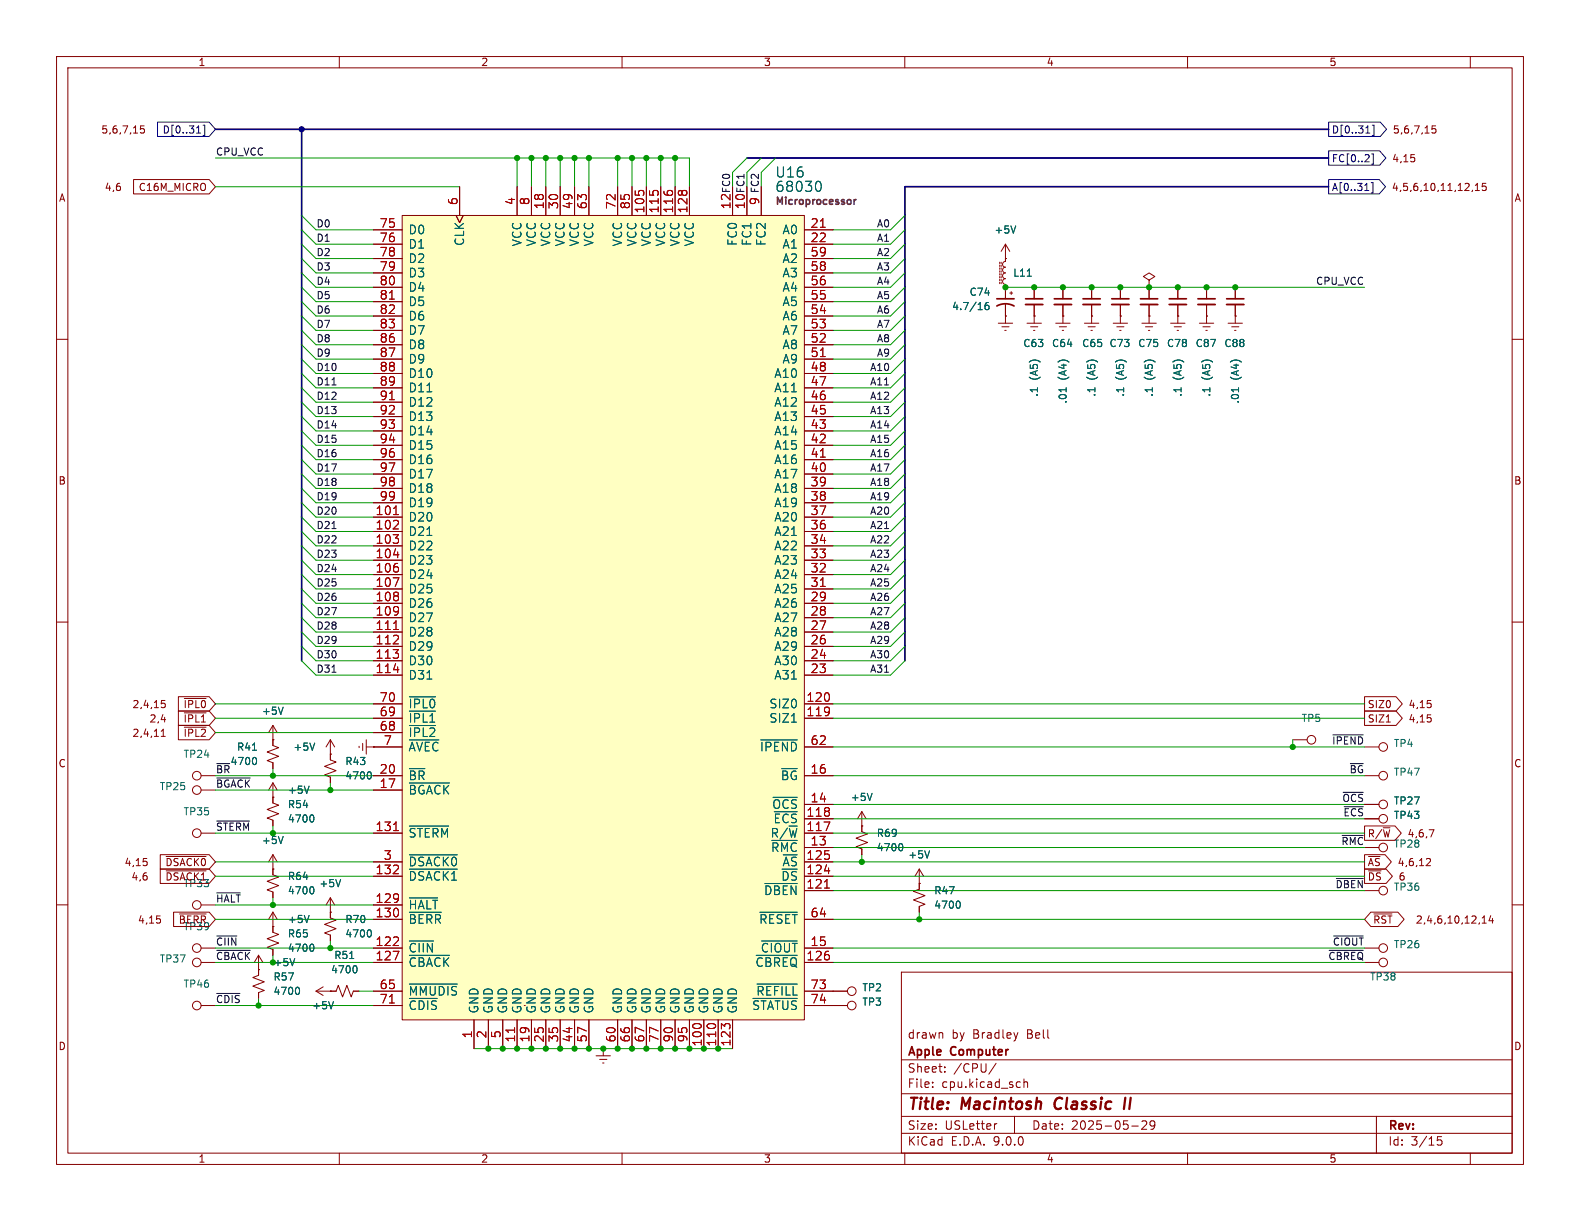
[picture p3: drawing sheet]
<svg xmlns="http://www.w3.org/2000/svg" width="279mm" height="216mm" viewBox="0 0 279 216" stroke-linecap="round" stroke-linejoin="round" font-family="sans-serif">
<g fill="none" stroke="#840000" stroke-width=".18">
<path d="M10 10h259.4v195.9h-259.4zM12 12h255.4v191.9h-255.4zM60 10v2M110 10v2M160 10v2M210 10v2M260 10v2M10 60h2M267.4 60h2M10 110h2M267.4 110h2M10 160h2"/>
<path d="M159.4 171.9h108v32h-108zM267.4 160h2M159.4 197.4h108M159.4 193.4h108M159.4 187.4h108M164.9 192.1v.2M164.9 191.4v.1M166.6 182.7l.1 .9M167.1 189.4v.2M167.1 188.7v.1M176.1 188l-1.2 1.9M176.3 198.7l-.3 .1"/>
<path d="M179.4 197.4v3M180 182.6l-.4 1M180.3 191.3l.1 .1M180.4 192.2l-.1 .1M181.1 190.8v1.5M181.1 191.4l.2-.1 .3 .1 .1 .9M200.1 199.1h1.2M201.9 198.3l.6-.1 .2 .1 .1 .3-.9 1.1h.9M204.2 198.8l-.3 .3h-.3l-.2-.3 .1-.5 .4-.1 .2 .1a.99 .99 0 0 1-.3 1.4h-.3M243.4 197.4v6.5M60 203.9v2M110 203.9v2"/>
<path d="M159.4 200.4h108M160 203.9v2M210 203.9v2M254.9 201h-.7l-.1 .7 .3-.1h.5l.1 .2-.1 .5-.2 .2-.6-.2M260 203.9v2"/>
</g>
<path d="M186.8 194.4a1.27 1.27 0 0 0 0 1.6M199 194.1l-.3 2M199.9 194.1l-.2 2" fill="none" stroke="#840000" stroke-width=".4"/>
<path d="M71.1 38.1h71.1v142.2h-71.1z" fill="#ffffc2"/>
<g fill="none" stroke="#840000" stroke-width=".18">
<path d="M23.6 31.7h13.4l1.1 1.3-1.1 1.3h-13.4zM25.5 22.3h-.6l-.1 .6 .2-.2 .4 .1 .1 .2v.4l-.2 .1-.5-.1M71.1 38.1h71.1v142.2h-71.1zM80.6 38.1l.7 1.3 .6-1.3M81.3 33v5.1M91.4 33v5.1M94 33v5.1M96.5 33v5.1M99.1 33v5.1M101.6 33v5.1M104.1 33v5.1M109.2 33v5.1"/>
<path d="M111.8 33v5.1M114.3 33v5.1M116.8 33v5.1M119.4 33v5.1M121.9 33v5.1M129.5 33v5.1M132.1 33v5.1M134.6 33v5.1M249.5 27.3h.6M250.1 27.9l.1 .2-.1 .4M253.9 22.3h-.6l-.1 .6 .2-.2 .4 .1 .1 .2v.4l-.2 .1-.5-.1M260.4 33.6l-.1 .2"/>
<path d="M260.9 33.7h.7M260.9 32.8l.4-.4v1.3M262.8 32.4h-.6l-.1 .6 .2-.1 .4 .1 .1 .1v.5l-.2 .1-.5-.1M66 40.6h5.1M66 43.2h5.1M66 45.7h5.1M66 48.3h5.1M66 50.8h5.1M66 53.3h5.1M66 55.9h5.1M66 58.4h5.1M142.2 40.6h5.1"/>
<path d="M142.2 43.2h5.1M142.2 45.7h5.1M142.2 48.3h5.1M142.2 50.8h5.1M142.2 53.3h5.1M142.2 55.9h5.1M142.2 58.4h5.1M176.5 57.2h2.6M176.8 46.4v.2M176.8 46.9v.2M176.8 47.4v.2M176.8 47.9v.2"/>
<path d="M176.8 48.4v.2M176.8 48.9v.2M176.8 49.4v.3M176.8 49.9v.3M177 46.4v.2M177 46.9v.2M177 47.4v.2M177 47.9v.2M177 48.4v.2M177 48.9v.2M177 49.4v.3M177 49.9v.3"/>
<path d="M177.2 57.8h1.2M177.7 58.4h.2M177.8 43.2v3l-.4 .2-.1 .3 .1 .4 .4 .2h-.3l-.2 .3 .1 .4 .4 .3-.4 .1-.1 .4 .1 .3 .4 .2-.4 .2-.1 .5 .2 .2 .3 .1M177.8 45.7h.1M177.8 55.9h.1M177.8 50.3v2.5M177.8 53.8v3.4M177.8 43.2l-.8 1.3M177.8 43.2l.8 1.3M178.6 51.8h.5M178.8 51.6v.5M181.6 57.2h2.5"/>
<path d="M182.2 57.8h1.3M182.8 58.4h.2M182.9 55.9h.1M182.9 50.8v2M182.9 53.8v3.4M186.7 57.2h2.5M187.3 57.8h1.3M187.8 58.4h.3M188 55.9h.1M188 50.8v2M188 53.8v3.4M191.8 57.2h2.5"/>
<path d="M192.4 57.8h1.3M192.9 58.4h.3M193 55.9h.1M193 50.8v2M193 53.8v3.4M196.8 57.2h2.6M197.5 57.8h1.3M198 58.4h.2M198.1 55.9h.1M198.1 50.8v2M198.1 53.8v3.4M201.9 57.2h2.6"/>
<path d="M202.6 57.8h1.2M203.1 58.4h.2M203.2 55.9h.1M203.2 49.5l1-.6-1-.6-1 .6 1 .6v1.3M203.2 50.8h.1M203.2 50.8v2M203.2 53.8v3.4M207 57.2h2.5M207.6 57.8h1.3M208.2 58.4h.2M208.3 55.9h.1M208.3 50.8v2"/>
<path d="M208.3 53.8v3.4M212.1 57.2h2.5M212.7 57.8h1.3M213.2 58.4h.3M213.4 55.9h.1M213.4 50.8v2M213.4 53.8v3.4M217.2 57.2h2.5M217.8 57.8h1.3M218.3 58.4h.3M218.4 55.9h.1M218.4 50.8v2"/>
<path d="M218.4 53.8v3.4M66 61h5.1M66 63.5h5.1M66 66h5.1M66 68.6h5.1M66 71.1h5.1M66 73.7h5.1M66 76.2h5.1M66 78.7h5.1M142.2 61h5.1M142.2 63.5h5.1M142.2 66h5.1"/>
<path d="M142.2 68.6h5.1M142.2 71.1h5.1M142.2 73.7h5.1M142.2 76.2h5.1M142.2 78.7h5.1M66 81.3h5.1M66 83.8h5.1M66 86.4h5.1M66 88.9h5.1M66 91.4h5.1M66 94h5.1M66 96.5h5.1"/>
<path d="M66 99.1h5.1M142.2 81.3h5.1M142.2 83.8h5.1M142.2 86.4h5.1M142.2 88.9h5.1M142.2 91.4h5.1M142.2 94h5.1M142.2 96.5h5.1M142.2 99.1h5.1M66 101.6h5.1M66 104.1h5.1M66 106.7h5.1"/>
<path d="M66 109.2h5.1M66 111.8h5.1M66 114.3h5.1M66 116.8h5.1M66 119.4h5.1M142.2 101.6h5.1M142.2 104.1h5.1M142.2 106.7h5.1M142.2 109.2h5.1M142.2 111.8h5.1M142.2 114.3h5.1M142.2 116.8h5.1"/>
<path d="M142.2 119.4h5.1M28.5 130.2h.7M28.5 129.3l.4-.4v1.3M28.6 123.9h.6M28.7 124.3h.3l.2 .3v.4l-.5 .1M31.5 125.7h5.5l1.1 1.3-1.1 1.3h-5.5zM31.5 123.2h5.5l1.1 1.3-1.1 1.2h-5.5zM31.5 128.3h5.5l1.1 1.2-1.1 1.3h-5.5zM32.6 126h3.8M32.6 123.5h3.8M32.6 128.6h3.8M35.6 137.2h2.5"/>
<path d="M35.6 139.7h2.5M48.3 130.8h.1M48.3 128.3v3.5l1 .4-2.1 .8 2.1 .7-2.1 .8 1.1 .4v1M48.3 138.4v3.6l1 .4-2.1 .7 2.1 .8-2.1 .8 1.1 .3v1.1M48.3 128.3l-.8 1.2M48.3 128.3l.7 1.2M48.3 138.4l.7 1.3M48.3 138.4l-.8 1.3M58.4 133.4h.1M58.4 130.8v3.6l1 .3-2 .8 2 .8-2 .7 1 .4v1M58.4 130.8l-.7 1.3M58.4 130.8l.8 1.3"/>
<path d="M63.5 132v.2M64.1 131.4v1.3M64.8 132.1h6.3M64.8 130.8v2.6M66 132.1h.1M66 124.5h5.1M66 127h5.1M66 129.5h5.1M66 137.2h5.1M66 139.7h5.1M142.2 124.5h5.1M142.2 127h5.1"/>
<path d="M142.2 132.1h5.1M142.2 137.2h5.1M228.6 130.8h2.5M241.3 125.7h5.6l1.1 1.3-1.1 1.3h-5.6zM241.3 123.2h5.6l1.1 1.3-1.1 1.2h-5.6zM241.3 132.1h2.5M245.1 127.7h.8M252.4 123.9h.6M252.4 126.4h.6M253 126.9l.1 .2-.1 .5M253 124.4l.1 .2-.1 .5M25.4 151.8h.6"/>
<path d="M25.9 152.3l.1 .2-.1 .5M28.3 153.7h8.7l1.1 1.2-1.1 1.3h-8.7zM28.3 151.1h8.7l1.1 1.3-1.1 1.3h-8.7zM29.4 154h7M29.4 151.4h7M35.6 147.3h2.5M48.3 141h.1M48.3 151.1v3.6l1 .4-2.1 .7 2.1 .8-2.1 .8 1.1 .3v1.1M48.3 153.7h.1M48.3 151.1l.7 1.3M48.3 151.1l-.8 1.3M58.4 158.8v3.5l1 .4-2 .7 2 .8-2 .8 1 .4v1"/>
<path d="M58.4 158.8l.8 1.2M58.4 158.8l-.7 1.2M66 147.3h5.1M66 152.4h5.1M66 154.9h5.1M142.2 147.3h5.1M142.2 152.4h5.1M142.2 154.9h5.1M142.2 142.2h5.1M142.2 144.8h5.1M142.2 149.9h5.1M142.2 157.5h5.1"/>
<path d="M152.4 146.1h.1M152.4 143.5v3.6l1 .3-2 .8 2 .8-2 .7 1 .4v1M152.4 143.5l-.8 1.3M152.4 143.5l.8 1.3M162.6 156.2h.1M162.6 153.7v3.5l-1.1 .4 2.1 .8-2.1 .7 2.1 .8-1 .4v1M162.6 153.7l-.8 1.2M162.6 153.7l.7 1.2M241.3 153.7h3.8l1.1 1.2-1.1 1.3h-3.8zM241.3 151.1h3.6l1.1 1.3-1.1 1.3h-3.6zM241.3 146h5.4l1.1 1.3-1.1 1.3h-5.4zM241.3 157.5h2.5"/>
<path d="M252.4 151.8l.4 .1 .2 .3-.8 .9h.8M252.7 146.7h.9l-.6 1.3M27.7 162h.6M28.3 162.5l.1 .2-.1 .5M30.7 161.3h6.3l1.1 1.3-1.1 1.2h-6.3zM31.7 161.6h4.7M35.6 160h2.5M35.6 167.6h2.5M35.6 170.2h2.5M35.6 177.8h2.5M45.7 168.9v3.6l-1 .3 2 .8-2 .8 2 .7-1 .4v1M45.7 171.5h.1"/>
<path d="M48.3 161.3v3.5l1 .4-2.1 .8 2.1 .8-2.1 .7 1.1 .4v1M48.3 163.8h.1M48.3 161.3l.7 1.3M48.3 161.3l-.8 1.3M55.9 175.3h3.5l.4-1.1 .8 2.1 .7-2.1 .8 2.1 .4-1h1M55.9 175.3l1.2 .7M57.1 174.5l-1.2 .8M58.4 175.3h.1M58.4 161.3h.1M66 160h5.1M66 162.6h5.1M66 167.6h5.1"/>
<path d="M66 170.2h5.1M66 175.3h5.1M66 177.8h5.1M142.2 162.6h5.1M142.2 167.6h5.1M142.2 170.2h5.1M142.2 175.3h7.7M142.2 177.8h7.7M242.4 161.3h4.8l1.1 1.3-1.1 1.2h-4.8l-1.1-1.2zM243 161.6h3.1M262.1 163.2h.7M262.1 162.3l.4-.3v1.2"/>
<path d="M263.6 161.9l-.3 .9h.8M263.9 162.4v.8M83.8 180.3v5.1M86.4 180.3v5.1M88.9 180.3v5.1M91.4 180.3v5.1M94 180.3v5.1M96.5 180.3v5.1M99.1 180.3v5.1M101.6 180.3v5.1M104.1 180.3v5.1M105.4 186.7h2.5"/>
<path d="M106 187.3h1.3M106.6 188h.2M106.7 185.4h.1M106.7 185.4v1.3M109.2 180.3v5.1M111.8 180.3v5.1M114.3 180.3v5.1M116.8 180.3v5.1M119.4 180.3v5.1M121.9 180.3v5.1M124.5 180.3v5.1M127 180.3v5.1"/>
<path d="M129.5 180.3v5.1"/>
<circle cx="34.8" cy="139.7" r=".76"/>
<circle cx="34.8" cy="137.2" r=".76"/>
<circle cx="231.9" cy="130.8" r=".76"/>
<circle cx="244.6" cy="137.2" r=".76"/>
<circle cx="244.6" cy="132.1" r=".76"/>
<circle cx="34.8" cy="147.3" r=".76"/>
<circle cx="244.6" cy="144.8" r=".76"/>
<circle cx="244.6" cy="149.9" r=".76"/>
<circle cx="244.6" cy="142.2" r=".76"/>
<circle cx="244.6" cy="157.5" r=".76"/>
<circle cx="34.8" cy="177.8" r=".76"/>
<circle cx="34.8" cy="160" r=".76"/>
<circle cx="34.8" cy="170.2" r=".76"/>
<circle cx="34.8" cy="167.6" r=".76"/>
<circle cx="150.6" cy="177.8" r=".76"/>
<circle cx="150.6" cy="175.3" r=".76"/>
<circle cx="244.6" cy="167.6" r=".76"/>
<circle cx="244.6" cy="170.2" r=".76"/>
</g>
<path d="M68.9 52.9h.8M145.1 40.2h.8M68.9 70.7h.8M145.1 63.1h.8M69.6 91h.9M145.1 80.8h.8M69.6 111.3h.9M145.1 103.7h.8M69.6 146.9h.9M145.8 157h.9M68.9 177.4h.8M91 181.7v.9" fill="none" stroke="#a90000" stroke-width=".18"/>
<g fill="none" stroke="#006464" stroke-width=".18">
<path d="M144.6 32.1h.2a1.11 1.11 0 0 1 0 1.7h-.2M179.6 39.9l-.4 1.3M174.8 53.5h-.4a.86 .86 0 0 0 0 1.3l.4-.2 .1-.4-.2-.2h-.3l-.2 .2M181.7 48.8h.7M75.5 69.3h.9M188.5 68.6v.7M219 68.6v.7M75.5 94.7h.9M44.6 132.7h.8M45.1 133.9a.79 .79 0 0 1 0 1.3M50.1 125l-.4 1.3M54.7 139l-.5 1.3"/>
<path d="M55.6 131.4l-.4 1.3M65.4 136.5a.79 .79 0 0 1 0 1.2M72.4 123.2h4.6M72.4 125.7h4.6M72.4 128.3h4.6M72.4 130.8h5.2M72.4 138.4h7.1M75.5 120.1h.9M134.5 130.8h6.5M140 127.7h.8M50.1 147.9l-.4 1.3M55.2 156.8a.79 .79 0 0 1 0 1.3"/>
<path d="M55.2 144.1a.79 .79 0 0 1 0 1.3M60.2 155.5l-.4 1.3M72.4 146.1h6.9M72.4 151.1h8.5M72.4 153.7h8.5M72.4 158.8h5M135.3 156.2h5.7M136.5 148.6h4.5M136.7 141h4.3M136.9 143.5h4.1M154.2 140.3l-.4 1.2M159.3 149.2a.79 .79 0 0 1 0 1.2"/>
<path d="M164.4 150.4l-.4 1.3M169.5 159.3a.79 .79 0 0 1 0 1.3M52.1 169.5l-.4 1.3M52.7 174.6a.79 .79 0 0 1 0 1.2M54.7 161.9l-.5 1.2M55.2 166.9a.79 .79 0 0 1 0 1.3M59 177.1l-.5 1.3M61.8 169.5h.8M62.8 170.8a.79 .79 0 0 1 0 1.2M65.4 164.4a.79 .79 0 0 1 0 1.3M72.4 161.3h5.6M72.4 166.4h4.3"/>
<path d="M72.4 168.9h7.1M72.4 174h8.5M72.4 176.5h4.9M133.1 176.5h7.9M133.7 168.9h7.3M133.9 174h7.1M134.4 161.3h6.6M134.7 166.4h6.3"/>
</g>
<path d="M151 35.3v.8M151.4 35.3l-.4 .2" fill="none" stroke="#840084" stroke-width=".25"/>
<path d="M176.3 54.1a3.2 3.2 0 0 1 3 0M176.3 52.8h3M181.4 52.8h3M186.4 52.8h3.1M191.5 52.8h3.1M196.6 52.8h3M201.7 52.8h3M206.8 52.8h3M211.8 52.8h3.1M216.9 52.8h3.1" fill="none" stroke="#840000" stroke-width=".3"/>
<path d="M181.4 53.8h3M186.4 53.8h3.1M191.5 53.8h3.1M196.6 53.8h3M201.7 53.8h3M206.8 53.8h3M211.8 53.8h3.1M216.9 53.8h3.1" fill="none" stroke="#840000" stroke-width=".33"/>
<path d="M27.9 21.6h9.1l1.1 1.3-1.1 1.2h-9.1zM34.8 23.5h.7M35.9 22.1h.3v1.9h-.3M234.9 26.7h9.1l1.1 1.2-1.1 1.3h-9.1zM234.9 21.6h9.2l1.1 1.3-1.1 1.2h-9.2zM234.9 31.7h9l1.1 1.3-1.1 1.3h-9zM241.3 33.7h.8M241.5 23.5h.7M242.5 32.3h.3v1.8h-.3M242.5 27.2h.3v1.8h-.3M242.7 22.1h.3v1.9h-.3" fill="none" stroke="#000084" stroke-width=".18"/>
<g fill="none" stroke="#0f0f0f" stroke-width=".18">
<path d="M58.7 68.1h.7M58.7 93.5h.7M58.7 118.9h.7M38.3 137.6h5.9M235.7 129.9h5.4M38.3 145.2h5.8M38.3 157.9h4.2M236.3 155.3h4.8M237.3 147.7h3.8M237.5 140.1h3.6M237.7 142.6h3.4M38.3 165.5h3.6"/>
<path d="M38.3 175.7h4.1M38.3 168h5.9M235 168h6.1M235.8 165.5h5.3"/>
</g>
<path d="M38.1 22.9h196.8M53.3 22.9v93.9M132.1 27.9h102.8M234.9 33h-74.9v83.8" fill="none" stroke="#000084" stroke-width=".3"/>
<g fill="none" stroke="#009600" stroke-width=".18">
<path d="M38.1 27.9h83.8v5.1M38.1 33h43.2M53.3 38.1l2.6 2.5h10.1M91.4 27.9v5.1M94 27.9v5.1M96.5 27.9v5.1M99.1 27.9v5.1M101.6 27.9v5.1M104.1 27.9v5.1M109.2 27.9v5.1M111.8 27.9v5.1M114.3 27.9v5.1"/>
<path d="M116.8 27.9v5.1M119.4 27.9v5.1M132.1 27.9l-2.6 2.6M134.6 27.9l-2.5 2.6v2.5M137.2 27.9l-2.6 2.6M160 38.1l-2.5 2.5h-10.2M53.3 53.3l2.6 2.6h10.1M53.3 48.3l2.6 2.5h10.1M53.3 50.8l2.6 2.5h10.1M53.3 55.9l2.6 2.5h10.1M53.3 58.4l2.6 2.6h10.1M53.3 43.2l2.6 2.5h10.1"/>
<path d="M53.3 45.7l2.6 2.6h10.1M53.3 40.6l2.6 2.6h10.1M160 53.3l-2.5 2.6h-10.2M160 48.3l-2.5 2.5h-10.2M160 50.8l-2.5 2.5h-10.2M160 55.9l-2.5 2.5h-10.2M160 58.4l-2.5 2.6h-10.2M160 43.2l-2.5 2.5h-10.2M160 45.7l-2.5 2.6h-10.2M160 40.6l-2.5 2.6h-10.2M177.8 50.8h63.5M53.3 66l2.6 2.6h10.1"/>
<path d="M53.3 63.5l2.6 2.5h10.1M53.3 68.6l2.6 2.5h10.1M53.3 71.1l2.6 2.6h10.1M53.3 73.7l2.6 2.5h10.1M53.3 61l2.6 2.5h10.1M53.3 78.7l2.6 2.6h10.1M53.3 76.2l2.6 2.5h10.1M160 66l-2.5 2.6h-10.2M160 63.5l-2.5 2.5h-10.2M160 68.6l-2.5 2.5h-10.2M160 71.1l-2.5 2.6h-10.2M160 73.7l-2.5 2.5h-10.2"/>
<path d="M160 61l-2.5 2.5h-10.2M160 78.7l-2.5 2.6h-10.2M160 76.2l-2.5 2.5h-10.2M53.3 94l2.6 2.5h10.1M53.3 88.9l2.6 2.5h10.1M53.3 86.4l2.6 2.5h10.1M53.3 83.8l2.6 2.6h10.1M53.3 81.3l2.6 2.5h10.1M53.3 96.5l2.6 2.6h10.1M53.3 91.4l2.6 2.6h10.1M53.3 99.1l2.6 2.5h10.1M160 94l-2.5 2.5h-10.2"/>
<path d="M160 88.9l-2.5 2.5h-10.2M160 86.4l-2.5 2.5h-10.2M160 83.8l-2.5 2.6h-10.2M160 81.3l-2.5 2.5h-10.2M160 96.5l-2.5 2.6h-10.2M160 91.4l-2.5 2.6h-10.2M160 99.1l-2.5 2.5h-10.2M53.3 106.7l2.6 2.5h10.1M53.3 101.6l2.6 2.5h10.1M53.3 111.8l2.6 2.5h10.1M53.3 109.2l2.6 2.6h10.1M53.3 104.1l2.6 2.6h10.1"/>
<path d="M53.3 116.8l2.6 2.6h10.1M53.3 114.3l2.6 2.5h10.1M160 106.7l-2.5 2.5h-10.2M160 101.6l-2.5 2.5h-10.2M160 111.8l-2.5 2.5h-10.2M160 109.2l-2.5 2.6h-10.2M160 104.1l-2.5 2.6h-10.2M160 116.8l-2.5 2.6h-10.2M160 114.3l-2.5 2.5h-10.2M38.1 137.2h27.9M38.1 124.5h27.9M38.1 127h27.9"/>
<path d="M38.1 139.7h27.9M38.1 129.5h27.9M48.3 135.9v1.3M58.4 138.4v1.3M147.3 137.2h94M147.3 132.1h94M147.3 124.5h94M147.3 127h94M228.6 130.8v1.3M38.1 154.9h27.9M38.1 147.3h27.9M38.1 152.4h27.9"/>
<path d="M48.3 146.1v1.2M48.3 158.8v1.2M147.3 154.9h94M147.3 157.5h94M147.3 147.3h94M147.3 152.4h94M147.3 144.8h94M147.3 149.9h94M147.3 142.2h94M152.4 151.1v1.3M38.1 167.6h27.9M38.1 170.2h27.9"/>
<path d="M38.1 162.6h27.9M38.1 160h27.9M38.1 177.8h27.9M45.7 176.5v1.3M48.3 168.9v1.3M58.4 166.4v1.2M63.5 175.3h2.5M147.3 167.6h94M147.3 170.2h94M147.3 162.6h94M162.6 161.3v1.3M83.8 185.4h45.7"/>
</g>
<g fill="#009600" stroke="#009600" stroke-width=".18">
<circle cx="218.4" cy="50.8" r=".46"/>
<circle cx="213.4" cy="50.8" r=".46"/>
<circle cx="208.3" cy="50.8" r=".46"/>
<circle cx="188" cy="50.8" r=".46"/>
<circle cx="203.2" cy="50.8" r=".46"/>
<circle cx="193" cy="50.8" r=".46"/>
<circle cx="198.1" cy="50.8" r=".46"/>
<circle cx="182.9" cy="50.8" r=".46"/>
<circle cx="119.4" cy="27.9" r=".46"/>
<circle cx="177.8" cy="50.8" r=".46"/>
<circle cx="228.6" cy="132.1" r=".46"/>
<circle cx="162.6" cy="162.6" r=".46"/>
<circle cx="94" cy="27.9" r=".46"/>
<circle cx="96.5" cy="27.9" r=".46"/>
<circle cx="91.4" cy="27.9" r=".46"/>
<circle cx="111.8" cy="27.9" r=".46"/>
<circle cx="114.3" cy="27.9" r=".46"/>
<circle cx="104.1" cy="27.9" r=".46"/>
<circle cx="101.6" cy="27.9" r=".46"/>
<circle cx="99.1" cy="27.9" r=".46"/>
<circle cx="116.8" cy="27.9" r=".46"/>
<circle cx="109.2" cy="27.9" r=".46"/>
<circle cx="114.3" cy="185.4" r=".46"/>
<circle cx="119.4" cy="185.4" r=".46"/>
<circle cx="116.8" cy="185.4" r=".46"/>
<circle cx="101.6" cy="185.4" r=".46"/>
<circle cx="106.7" cy="185.4" r=".46"/>
<circle cx="104.1" cy="185.4" r=".46"/>
<circle cx="99.1" cy="185.4" r=".46"/>
<circle cx="96.5" cy="185.4" r=".46"/>
<circle cx="94" cy="185.4" r=".46"/>
<circle cx="91.4" cy="185.4" r=".46"/>
<circle cx="111.8" cy="185.4" r=".46"/>
<circle cx="109.2" cy="185.4" r=".46"/>
<circle cx="124.5" cy="185.4" r=".46"/>
<circle cx="121.9" cy="185.4" r=".46"/>
<circle cx="88.9" cy="185.4" r=".46"/>
<circle cx="86.4" cy="185.4" r=".46"/>
<circle cx="127" cy="185.4" r=".46"/>
<circle cx="152.4" cy="152.4" r=".46"/>
<circle cx="48.3" cy="160" r=".46"/>
<circle cx="48.3" cy="147.3" r=".46"/>
<circle cx="45.7" cy="177.8" r=".46"/>
<circle cx="58.4" cy="167.6" r=".46"/>
<circle cx="58.4" cy="139.7" r=".46"/>
<circle cx="48.3" cy="137.2" r=".46"/>
</g>
<circle cx="53.3" cy="22.9" r=".46" fill="#000084" stroke="#000084" stroke-width=".18"/>
<g font-size="2.8" fill="#840000">
<text x="160.4" y="196.8">Title:</text>
<text x="170.1" y="196.8">Macintosh</text>
<text x="187.3" y="196.8">Classic</text>
</g>
<text font-size="2.5" fill="#006464" x="137" y="31.6">U16</text>
<text font-size="2.5" fill="#840084" x="137" y="34.1">68030</text>
<g font-size="2.1" fill="#a90000">
<text x="67.1" y="40.4">75</text>
<text x="81" y="36.4" transform="rotate(-90 81 36.4)">6</text>
<text x="91.2" y="36.4" transform="rotate(-90 91.2 36.4)">4</text>
<text x="93.7" y="36.4" transform="rotate(-90 93.7 36.4)">8</text>
<text x="96.3" y="37.1" transform="rotate(-90 96.3 37.1)">18</text>
<text x="98.8" y="37.1" transform="rotate(-90 98.8 37.1)">30</text>
<text x="101.3" y="37.1" transform="rotate(-90 101.3 37.1)">49</text>
<text x="103.9" y="37.1" transform="rotate(-90 103.9 37.1)">63</text>
<text x="109" y="37.1" transform="rotate(-90 109 37.1)">72</text>
<text x="111.5" y="37.1" transform="rotate(-90 111.5 37.1)">85</text>
<text x="114" y="37.8" transform="rotate(-90 114 37.8)">105</text>
<text x="116.6" y="37.8" transform="rotate(-90 116.6 37.8)">115</text>
<text x="119.1" y="37.8" transform="rotate(-90 119.1 37.8)">116</text>
<text x="121.7" y="37.8" transform="rotate(-90 121.7 37.8)">128</text>
<text x="129.3" y="37.1" transform="rotate(-90 129.3 37.1)">12</text>
<text x="131.8" y="37.1" transform="rotate(-90 131.8 37.1)">10</text>
<text x="134.4" y="36.4" transform="rotate(-90 134.4 36.4)">9</text>
<text x="143.3" y="40.4">21</text>
<text x="67.1" y="42.9">76</text>
<text x="67.1" y="45.5">78</text>
<text x="143.3" y="42.9">22</text>
<text x="143.3" y="45.5">59</text>
<text x="67.1" y="48">79</text>
<text x="67.1" y="50.5">80</text>
<text x="67.1" y="53.1">81</text>
<text x="143.3" y="48">58</text>
<text x="143.3" y="50.5">56</text>
<text x="143.3" y="53.1">55</text>
<text x="67.1" y="55.6">82</text>
<text x="67.1" y="58.2">83</text>
<text x="143.3" y="55.6">54</text>
<text x="143.3" y="58.2">53</text>
<text x="67.1" y="60.7">86</text>
<text x="67.1" y="63.2">87</text>
<text x="67.1" y="65.8">88</text>
<text x="143.3" y="60.7">52</text>
<text x="143.3" y="63.2">51</text>
<text x="143.3" y="65.8">48</text>
<text x="67.1" y="68.3">89</text>
<text x="67.1" y="70.9">91</text>
<text x="143.3" y="68.3">47</text>
<text x="143.3" y="70.9">46</text>
<text x="67.1" y="73.4">92</text>
<text x="67.1" y="75.9">93</text>
<text x="143.3" y="73.4">45</text>
<text x="143.3" y="75.9">43</text>
<text x="67.1" y="78.5">94</text>
<text x="67.1" y="81">96</text>
<text x="67.1" y="83.6">97</text>
<text x="143.3" y="78.5">42</text>
<text x="143.3" y="81">41</text>
<text x="143.3" y="83.6">40</text>
<text x="67.1" y="86.1">98</text>
<text x="67.1" y="88.6">99</text>
<text x="143.3" y="86.1">39</text>
<text x="143.3" y="88.6">38</text>
<text x="66.3" y="91.2">101</text>
<text x="66.3" y="93.7">102</text>
<text x="143.3" y="91.2">37</text>
<text x="143.3" y="93.7">36</text>
<text x="66.3" y="96.3">103</text>
<text x="66.3" y="98.8">104</text>
<text x="66.3" y="101.3">106</text>
<text x="143.3" y="96.3">34</text>
<text x="143.3" y="98.8">33</text>
<text x="143.3" y="101.3">32</text>
<text x="66.3" y="103.9">107</text>
<text x="66.3" y="106.4">108</text>
<text x="143.3" y="103.9">31</text>
<text x="143.3" y="106.4">29</text>
<text x="66.3" y="109">109</text>
<text x="66.3" y="111.5">111</text>
<text x="143.3" y="109">28</text>
<text x="143.3" y="111.5">27</text>
<text x="66.3" y="114">112</text>
<text x="66.3" y="116.6">113</text>
<text x="66.3" y="119.1">114</text>
<text x="143.3" y="114">26</text>
<text x="143.3" y="116.6">24</text>
<text x="143.3" y="119.1">23</text>
<text x="67.1" y="124.2">70</text>
<text x="142.5" y="124.2">120</text>
<text x="67.1" y="126.7">69</text>
<text x="67.1" y="129.3">68</text>
<text x="67.8" y="131.8">7</text>
<text x="142.5" y="126.7">119</text>
<text x="143.3" y="131.8">62</text>
<text x="67.1" y="136.9">20</text>
<text x="143.3" y="136.9">16</text>
<text x="67.1" y="139.4">17</text>
<text x="143.3" y="142">14</text>
<text x="66.3" y="147.1">131</text>
<text x="142.5" y="144.5">118</text>
<text x="142.5" y="147.1">117</text>
<text x="143.3" y="149.6">13</text>
<text x="66.3" y="154.7">132</text>
<text x="67.8" y="152.1">3</text>
<text x="142.5" y="152.1">125</text>
<text x="142.5" y="154.7">124</text>
<text x="66.3" y="159.8">129</text>
<text x="142.5" y="157.2">121</text>
<text x="66.3" y="162.3">130</text>
<text x="66.3" y="167.4">122</text>
<text x="143.3" y="162.3">64</text>
<text x="143.3" y="167.4">15</text>
<text x="66.3" y="169.9">127</text>
<text x="142.5" y="169.9">126</text>
<text x="67.1" y="175">65</text>
<text x="67.1" y="177.5">71</text>
<text x="143.3" y="175">73</text>
<text x="143.3" y="177.5">74</text>
<text x="83.6" y="183.7" transform="rotate(-90 83.6 183.7)">1</text>
<text x="86.1" y="183.7" transform="rotate(-90 86.1 183.7)">2</text>
<text x="88.6" y="183.7" transform="rotate(-90 88.6 183.7)">5</text>
<text x="91.2" y="184.4" transform="rotate(-90 91.2 184.4)">11</text>
<text x="93.7" y="184.4" transform="rotate(-90 93.7 184.4)">19</text>
<text x="96.3" y="184.4" transform="rotate(-90 96.3 184.4)">25</text>
<text x="98.8" y="184.4" transform="rotate(-90 98.8 184.4)">35</text>
<text x="101.3" y="184.4" transform="rotate(-90 101.3 184.4)">44</text>
<text x="103.9" y="184.4" transform="rotate(-90 103.9 184.4)">57</text>
<text x="109" y="184.4" transform="rotate(-90 109 184.4)">60</text>
<text x="111.5" y="184.4" transform="rotate(-90 111.5 184.4)">66</text>
<text x="114" y="184.4" transform="rotate(-90 114 184.4)">67</text>
<text x="116.6" y="184.4" transform="rotate(-90 116.6 184.4)">77</text>
<text x="119.1" y="184.4" transform="rotate(-90 119.1 184.4)">90</text>
<text x="121.7" y="184.4" transform="rotate(-90 121.7 184.4)">95</text>
<text x="124.2" y="185.1" transform="rotate(-90 124.2 185.1)">100</text>
<text x="126.7" y="185.1" transform="rotate(-90 126.7 185.1)">110</text>
<text x="129.3" y="185.1" transform="rotate(-90 129.3 185.1)">123</text>
</g>
<g font-size="2.1" fill="#006464">
<text x="72.1" y="41.6">D0</text>
<text x="138.3" y="41.6">A0</text>
<text x="72.1" y="44.2">D1</text>
<text x="72.1" y="46.7">D2</text>
<text x="82.3" y="43.6" transform="rotate(-90 82.3 43.6)">CLK</text>
<text x="92.4" y="43.6" transform="rotate(-90 92.4 43.6)">VCC</text>
<text x="95" y="43.6" transform="rotate(-90 95 43.6)">VCC</text>
<text x="97.5" y="43.6" transform="rotate(-90 97.5 43.6)">VCC</text>
<text x="100.1" y="43.6" transform="rotate(-90 100.1 43.6)">VCC</text>
<text x="102.6" y="43.6" transform="rotate(-90 102.6 43.6)">VCC</text>
<text x="105.1" y="43.6" transform="rotate(-90 105.1 43.6)">VCC</text>
<text x="110.2" y="43.6" transform="rotate(-90 110.2 43.6)">VCC</text>
<text x="112.8" y="43.6" transform="rotate(-90 112.8 43.6)">VCC</text>
<text x="115.3" y="43.6" transform="rotate(-90 115.3 43.6)">VCC</text>
<text x="117.8" y="43.6" transform="rotate(-90 117.8 43.6)">VCC</text>
<text x="120.4" y="43.6" transform="rotate(-90 120.4 43.6)">VCC</text>
<text x="122.9" y="43.6" transform="rotate(-90 122.9 43.6)">VCC</text>
<text x="130.5" y="43.6" transform="rotate(-90 130.5 43.6)">FC0</text>
<text x="133.1" y="43.6" transform="rotate(-90 133.1 43.6)">FC1</text>
<text x="135.6" y="43.6" transform="rotate(-90 135.6 43.6)">FC2</text>
<text x="138.3" y="44.2">A1</text>
<text x="138.3" y="46.7">A2</text>
<text x="72.1" y="49.3">D3</text>
<text x="72.1" y="51.8">D4</text>
<text x="138.3" y="49.3">A3</text>
<text x="138.3" y="51.8">A4</text>
<text x="72.1" y="54.3">D5</text>
<text x="72.1" y="56.9">D6</text>
<text x="72.1" y="59.4">D7</text>
<text x="138.3" y="54.3">A5</text>
<text x="138.3" y="56.9">A6</text>
<text x="138.3" y="59.4">A7</text>
<text x="72.1" y="62">D8</text>
<text x="72.1" y="64.5">D9</text>
<text x="138.3" y="62">A8</text>
<text x="138.3" y="64.5">A9</text>
<text x="72.1" y="67">D10</text>
<text x="72.1" y="69.6">D11</text>
<text x="136.9" y="67">A10</text>
<text x="136.9" y="69.6">A11</text>
<text x="72.1" y="72.1">D12</text>
<text x="72.1" y="74.7">D13</text>
<text x="72.1" y="77.2">D14</text>
<text x="136.9" y="72.1">A12</text>
<text x="136.9" y="74.7">A13</text>
<text x="136.9" y="77.2">A14</text>
<text x="72.1" y="79.7">D15</text>
<text x="72.1" y="82.3">D16</text>
<text x="136.9" y="79.7">A15</text>
<text x="136.9" y="82.3">A16</text>
<text x="72.1" y="84.8">D17</text>
<text x="72.1" y="87.4">D18</text>
<text x="72.1" y="89.9">D19</text>
<text x="136.9" y="84.8">A17</text>
<text x="136.9" y="87.4">A18</text>
<text x="136.9" y="89.9">A19</text>
<text x="72.1" y="92.4">D20</text>
<text x="72.1" y="95">D21</text>
<text x="136.9" y="92.4">A20</text>
<text x="136.9" y="95">A21</text>
<text x="72.1" y="97.5">D22</text>
<text x="72.1" y="100.1">D23</text>
<text x="136.9" y="97.5">A22</text>
<text x="136.9" y="100.1">A23</text>
<text x="72.1" y="102.6">D24</text>
<text x="72.1" y="105.1">D25</text>
<text x="72.1" y="107.7">D26</text>
<text x="136.9" y="102.6">A24</text>
<text x="136.9" y="105.1">A25</text>
<text x="136.9" y="107.7">A26</text>
<text x="72.1" y="110.2">D27</text>
<text x="72.1" y="112.8">D28</text>
<text x="136.9" y="110.2">A27</text>
<text x="136.9" y="112.8">A28</text>
<text x="72.1" y="115.3">D29</text>
<text x="72.1" y="117.8">D30</text>
<text x="136.9" y="115.3">A29</text>
<text x="136.9" y="117.8">A30</text>
<text x="72.1" y="120.4">D31</text>
<text x="72.1" y="125.5">~{IPL0}</text>
<text x="136" y="125.5">SIZ0</text>
<text x="136.9" y="120.4">A31</text>
<text x="72.1" y="128">~{IPL1}</text>
<text x="72.1" y="130.5">~{IPL2}</text>
<text x="136" y="128">SIZ1</text>
<text x="72.1" y="133.1">~{AVEC}</text>
<text x="134.3" y="133.1">~{IPEND}</text>
<text x="72.1" y="138.2">~{BR}</text>
<text x="72.1" y="140.7">~{BGACK}</text>
<text x="136.5" y="143.2">~{OCS}</text>
<text x="138" y="138.2">~{BG}</text>
<text x="72.1" y="148.3">~{STERM}</text>
<text x="136.2" y="148.3">R/~{W}</text>
<text x="136.7" y="145.8">~{ECS}</text>
<text x="72.1" y="153.4">~{DSACK0}</text>
<text x="72.1" y="155.9">~{DSACK1}</text>
<text x="136.3" y="150.9">~{RMC}</text>
<text x="138.1" y="155.9">~{DS}</text>
<text x="138.3" y="153.4">~{AS}</text>
<text x="72.1" y="161">~{HALT}</text>
<text x="135" y="158.5">~{DBEN}</text>
<text x="72.1" y="163.6">~{BERR}</text>
<text x="134.2" y="163.6">~{RESET}</text>
<text x="72.1" y="168.6">~{CIIN}</text>
<text x="72.1" y="171.2">~{CBACK}</text>
<text x="133.5" y="171.2">~{CBREQ}</text>
<text x="134.5" y="168.6">~{CIOUT}</text>
<text x="72.1" y="176.3">~{MMUDIS}</text>
<text x="72.1" y="178.8">~{CDIS}</text>
<text x="84.8" y="179.3" transform="rotate(-90 84.8 179.3)">GND</text>
<text x="87.4" y="179.3" transform="rotate(-90 87.4 179.3)">GND</text>
<text x="89.9" y="179.3" transform="rotate(-90 89.9 179.3)">GND</text>
<text x="92.4" y="179.3" transform="rotate(-90 92.4 179.3)">GND</text>
<text x="95" y="179.3" transform="rotate(-90 95 179.3)">GND</text>
<text x="97.5" y="179.3" transform="rotate(-90 97.5 179.3)">GND</text>
<text x="100.1" y="179.3" transform="rotate(-90 100.1 179.3)">GND</text>
<text x="102.6" y="179.3" transform="rotate(-90 102.6 179.3)">GND</text>
<text x="105.1" y="179.3" transform="rotate(-90 105.1 179.3)">GND</text>
<text x="110.2" y="179.3" transform="rotate(-90 110.2 179.3)">GND</text>
<text x="112.8" y="179.3" transform="rotate(-90 112.8 179.3)">GND</text>
<text x="115.3" y="179.3" transform="rotate(-90 115.3 179.3)">GND</text>
<text x="117.8" y="179.3" transform="rotate(-90 117.8 179.3)">GND</text>
<text x="120.4" y="179.3" transform="rotate(-90 120.4 179.3)">GND</text>
<text x="122.9" y="179.3" transform="rotate(-90 122.9 179.3)">GND</text>
<text x="125.5" y="179.3" transform="rotate(-90 125.5 179.3)">GND</text>
<text x="128" y="179.3" transform="rotate(-90 128 179.3)">GND</text>
<text x="130.5" y="179.3" transform="rotate(-90 130.5 179.3)">GND</text>
<text x="132.9" y="178.8">~{STATUS}</text>
<text x="133.7" y="176.3">~{REFILL}</text>
</g>
<g font-size="2.1" fill="#840000">
<text x="160.4" y="183.9">drawn</text>
<text x="168.3" y="183.9">by</text>
<text x="172.1" y="183.9">Bradley</text>
<text x="181.7" y="183.9">Bell</text>
<text x="160.4" y="189.9">Sheet:</text>
<text x="160.4" y="187.1">Apple</text>
<text x="168.2" y="187.1">Computer</text>
<text x="168.6" y="189.9">/CPU/</text>
<text x="160.4" y="192.6">File:</text>
<text x="166.5" y="192.6">cpu.kicad_sch</text>
<text x="160.4" y="202.8">KiCad</text>
<text x="160.4" y="200">Size:</text>
<text x="167.1" y="200">USLetter</text>
<text x="168.1" y="202.8">E.D.A.</text>
<text x="175.7" y="202.8">9.0.0</text>
<text x="182.4" y="200">Date:</text>
<text x="189.4" y="200">2025-05-29</text>
<text x="245.4" y="200.2">Rev:</text>
<text x="245.4" y="202.8">Id:</text>
<text x="249.5" y="202.8">3/15</text>
</g>
<g font-size="1.8" fill="#840000">
<text x="35" y="11.9">1</text>
<text x="85" y="11.9">2</text>
<text x="135" y="11.9">3</text>
<text x="185" y="11.9">4</text>
<text x="235" y="11.9">5</text>
<text x="17.8" y="23.8">5,6,7,15</text>
<text x="246.2" y="23.8">5,6,7,15</text>
<text x="246.1" y="28.9">4,15</text>
<text x="10.3" y="35.9">A</text>
<text x="18.4" y="34">4,6</text>
<text x="24.4" y="34">C16M_MICRO</text>
<text x="246" y="34">4,5,6,10,11,12,15</text>
<text x="267.7" y="35.9">A</text>
<text x="10.3" y="85.9">B</text>
<text x="267.7" y="85.9">B</text>
<text x="23.3" y="125.4">2,4,15</text>
<text x="32.4" y="125.4">~{IPL0}</text>
<text x="241.8" y="125.4">SIZ0</text>
<text x="249" y="125.4">4,15</text>
<text x="23.3" y="130.5">2,4,11</text>
<text x="26.3" y="128">2,4</text>
<text x="32.4" y="128">~{IPL1}</text>
<text x="32.4" y="130.5">~{IPL2}</text>
<text x="241.8" y="128">SIZ1</text>
<text x="249" y="128">4,15</text>
<text x="10.3" y="135.9">C</text>
<text x="267.7" y="135.9">C</text>
<text x="237.3" y="141.9">~{OCS}</text>
<text x="237.5" y="144.4">~{ECS}</text>
<text x="241.8" y="148.3">R/~{W}</text>
<text x="248.8" y="148.3">4,6,7</text>
<text x="21.9" y="153.4">4,15</text>
<text x="23.1" y="155.9">4,6</text>
<text x="29.2" y="155.9">~{DSACK1}</text>
<text x="29.2" y="153.4">~{DSACK0}</text>
<text x="241.8" y="155.9">~{DS} 6</text>
<text x="241.8" y="153.4">~{AS} 4,6,12</text>
<text x="32.4" y="157.1">TP33</text>
<text x="24.3" y="163.5">4,15</text>
<text x="31.5" y="163.5">~{BERR}</text>
<text x="32.4" y="164.7">TP39</text>
<text x="242.7" y="163.5">~{RST}</text>
<text x="250.3" y="163.5">2,4,6,10,12,14</text>
<text x="10.3" y="185.9">D</text>
<text x="267.7" y="185.9">D</text>
<text x="35" y="205.8">1</text>
<text x="85" y="205.8">2</text>
<text x="135" y="205.8">3</text>
<text x="185" y="205.8">4</text>
<text x="235" y="205.8">5</text>
</g>
<g font-size="1.8" fill="#000084">
<text x="28.7" y="23.8">D[0..31]</text>
<text x="235.4" y="23.8">D[0..31]</text>
<text x="235.4" y="28.9">FC[0..2]</text>
<text x="235.4" y="34">A[0..31]</text>
</g>
<g font-size="1.8" fill="#0f0f0f">
<text x="38.1" y="27.6">CPU_VCC</text>
<text x="131.7" y="34.3" transform="rotate(-90 131.7 34.3)">FC1</text>
<text x="55.9" y="40.3">D0</text>
<text x="155" y="40.3">A0</text>
<text x="55.9" y="45.4">D2</text>
<text x="55.9" y="42.8">D1</text>
<text x="55.9" y="47.9">D3</text>
<text x="155" y="45.4">A2</text>
<text x="155" y="42.8">A1</text>
<text x="155" y="47.9">A3</text>
<text x="55.9" y="53">D5</text>
<text x="55.9" y="50.5">D4</text>
<text x="155" y="53">A5</text>
<text x="155" y="50.5">A4</text>
<text x="232.6" y="50.5">CPU_VCC</text>
<text x="55.9" y="55.5">D6</text>
<text x="55.9" y="58.1">D7</text>
<text x="155" y="58.1">A7</text>
<text x="155" y="55.5">A6</text>
<text x="55.9" y="65.7">D10</text>
<text x="55.9" y="60.6">D8</text>
<text x="55.9" y="63.2">D9</text>
<text x="153.8" y="65.7">A10</text>
<text x="155" y="63.2">A9</text>
<text x="155" y="60.6">A8</text>
<text x="55.9" y="68.2">D11</text>
<text x="55.9" y="70.8">D12</text>
<text x="153.8" y="68.2">A11</text>
<text x="153.8" y="70.8">A12</text>
<text x="55.9" y="73.3">D13</text>
<text x="55.9" y="75.9">D14</text>
<text x="153.8" y="73.3">A13</text>
<text x="153.8" y="75.9">A14</text>
<text x="55.9" y="83.5">D17</text>
<text x="55.9" y="80.9">D16</text>
<text x="55.9" y="78.4">D15</text>
<text x="153.8" y="83.5">A17</text>
<text x="153.8" y="78.4">A15</text>
<text x="153.8" y="80.9">A16</text>
<text x="55.9" y="88.6">D19</text>
<text x="55.9" y="86">D18</text>
<text x="153.8" y="86">A18</text>
<text x="153.8" y="88.6">A19</text>
<text x="55.9" y="93.6">D21</text>
<text x="55.9" y="91.1">D20</text>
<text x="153.8" y="93.6">A21</text>
<text x="153.8" y="91.1">A20</text>
<text x="55.9" y="96.2">D22</text>
<text x="55.9" y="98.7">D23</text>
<text x="55.9" y="101.3">D24</text>
<text x="153.8" y="96.2">A22</text>
<text x="153.8" y="101.3">A24</text>
<text x="153.8" y="98.7">A23</text>
<text x="55.9" y="106.3">D26</text>
<text x="55.9" y="103.8">D25</text>
<text x="153.8" y="103.8">A25</text>
<text x="153.8" y="106.3">A26</text>
<text x="55.9" y="114">D29</text>
<text x="55.9" y="111.4">D28</text>
<text x="55.9" y="108.9">D27</text>
<text x="153.8" y="111.4">A28</text>
<text x="153.8" y="114">A29</text>
<text x="153.8" y="108.9">A27</text>
<text x="55.9" y="116.5">D30</text>
<text x="55.9" y="119">D31</text>
<text x="153.8" y="116.5">A30</text>
<text x="153.8" y="119">A31</text>
<text x="235.5" y="131.7">~{IPEND}</text>
<text x="38.1" y="136.8">~{BR}</text>
<text x="238.6" y="136.8">~{BG}</text>
<text x="38.1" y="139.4">~{BGACK}</text>
<text x="38.1" y="147">~{STERM}</text>
<text x="237.1" y="149.5">~{RMC}</text>
<text x="38.1" y="159.7">~{HALT}</text>
<text x="236.1" y="157.1">~{DBEN}</text>
<text x="38.1" y="167.3">~{CIIN}</text>
<text x="235.6" y="167.3">~{CIOUT}</text>
<text x="38.1" y="169.8">~{CBACK}</text>
<text x="234.8" y="169.8">~{CBREQ}</text>
<text x="38.1" y="177.5">~{CDIS}</text>
</g>
<g font-size="1.8" fill="#009600">
<text x="129.2" y="34.3" transform="rotate(-90 129.2 34.3)">FC0</text>
<text x="134.3" y="34.3" transform="rotate(-90 134.3 34.3)">FC2</text>
<text x="48.3" y="171">+5V</text>
</g>
<text font-size="1.8" fill="#840084" x="136.9" y="36.6">Microprocessor</text>
<g font-size="1.8" fill="#006464">
<text x="175.8" y="41.5">+5V</text>
<text x="171.4" y="52.5">C74</text>
<text x="179.1" y="49.1">L11</text>
<text x="168.3" y="55">4.7/16</text>
<text x="180.9" y="61.6">C63</text>
<text x="185.9" y="61.6">C64</text>
<text x="191.3" y="61.6">C65</text>
<text x="196.1" y="61.6">C73</text>
<text x="201.2" y="61.6">C75</text>
<text x="206.3" y="61.6">C78</text>
<text x="211.3" y="61.6">C87</text>
<text x="216.4" y="61.6">C88</text>
<text x="183.7" y="70.2" transform="rotate(-90 183.7 70.2)">.1</text>
<text x="183.7" y="67.2" transform="rotate(-90 183.7 67.2)">(A5)</text>
<text x="188.8" y="71.4" transform="rotate(-90 188.8 71.4)">.01</text>
<text x="188.8" y="67.2" transform="rotate(-90 188.8 67.2)">(A4)</text>
<text x="193.9" y="70.2" transform="rotate(-90 193.9 70.2)">.1</text>
<text x="193.9" y="67.2" transform="rotate(-90 193.9 67.2)">(A5)</text>
<text x="199" y="70.2" transform="rotate(-90 199 70.2)">.1</text>
<text x="199" y="67.2" transform="rotate(-90 199 67.2)">(A5)</text>
<text x="204.1" y="70.2" transform="rotate(-90 204.1 70.2)">.1</text>
<text x="204.1" y="67.2" transform="rotate(-90 204.1 67.2)">(A5)</text>
<text x="209.1" y="70.2" transform="rotate(-90 209.1 70.2)">.1</text>
<text x="209.1" y="67.2" transform="rotate(-90 209.1 67.2)">(A5)</text>
<text x="214.2" y="70.2" transform="rotate(-90 214.2 70.2)">.1</text>
<text x="214.2" y="67.2" transform="rotate(-90 214.2 67.2)">(A5)</text>
<text x="219.3" y="71.4" transform="rotate(-90 219.3 71.4)">.01</text>
<text x="219.3" y="67.2" transform="rotate(-90 219.3 67.2)">(A4)</text>
<text x="46.2" y="126.6">+5V</text>
<text x="230.1" y="127.9">TP5</text>
<text x="32.4" y="134.2">TP24</text>
<text x="40.7" y="135.5">4700</text>
<text x="41.8" y="132.9">R41</text>
<text x="51.8" y="132.9">+5V</text>
<text x="61" y="135.5">R43</text>
<text x="246.4" y="132.3">TP4</text>
<text x="246.4" y="137.4">TP47</text>
<text x="28.2" y="139.9">TP25</text>
<text x="50.8" y="140.6">+5V</text>
<text x="50.8" y="143.1">R54</text>
<text x="61" y="138">4700</text>
<text x="150.4" y="141.8">+5V</text>
<text x="246.4" y="142.5">TP27</text>
<text x="32.4" y="144.4">TP35</text>
<text x="46.2" y="149.5">+5V</text>
<text x="50.8" y="145.6">4700</text>
<text x="154.9" y="148.2">R69</text>
<text x="246.4" y="145">TP43</text>
<text x="50.8" y="155.8">R64</text>
<text x="154.9" y="150.7">4700</text>
<text x="160.5" y="152">+5V</text>
<text x="246.4" y="150.1">TP28</text>
<text x="50.8" y="158.3">4700</text>
<text x="56.4" y="157.1">+5V</text>
<text x="165.1" y="158.3">R47</text>
<text x="165.1" y="160.9">4700</text>
<text x="246.4" y="157.7">TP36</text>
<text x="50.8" y="163.4">+5V</text>
<text x="50.8" y="166">R65</text>
<text x="61" y="163.4">R70</text>
<text x="61" y="166">4700</text>
<text x="246.4" y="167.9">TP26</text>
<text x="28.2" y="170.4">TP37</text>
<text x="48.3" y="173.6">R57</text>
<text x="50.8" y="168.5">4700</text>
<text x="58.4" y="172.3">4700</text>
<text x="59" y="169.8">R51</text>
<text x="242.2" y="173.6">TP38</text>
<text x="32.4" y="174.9">TP46</text>
<text x="48.3" y="176.1">4700</text>
<text x="55.1" y="178.7">+5V</text>
<text x="152.4" y="178">TP3</text>
<text x="152.4" y="175.5">TP2</text>
</g>
</svg>
